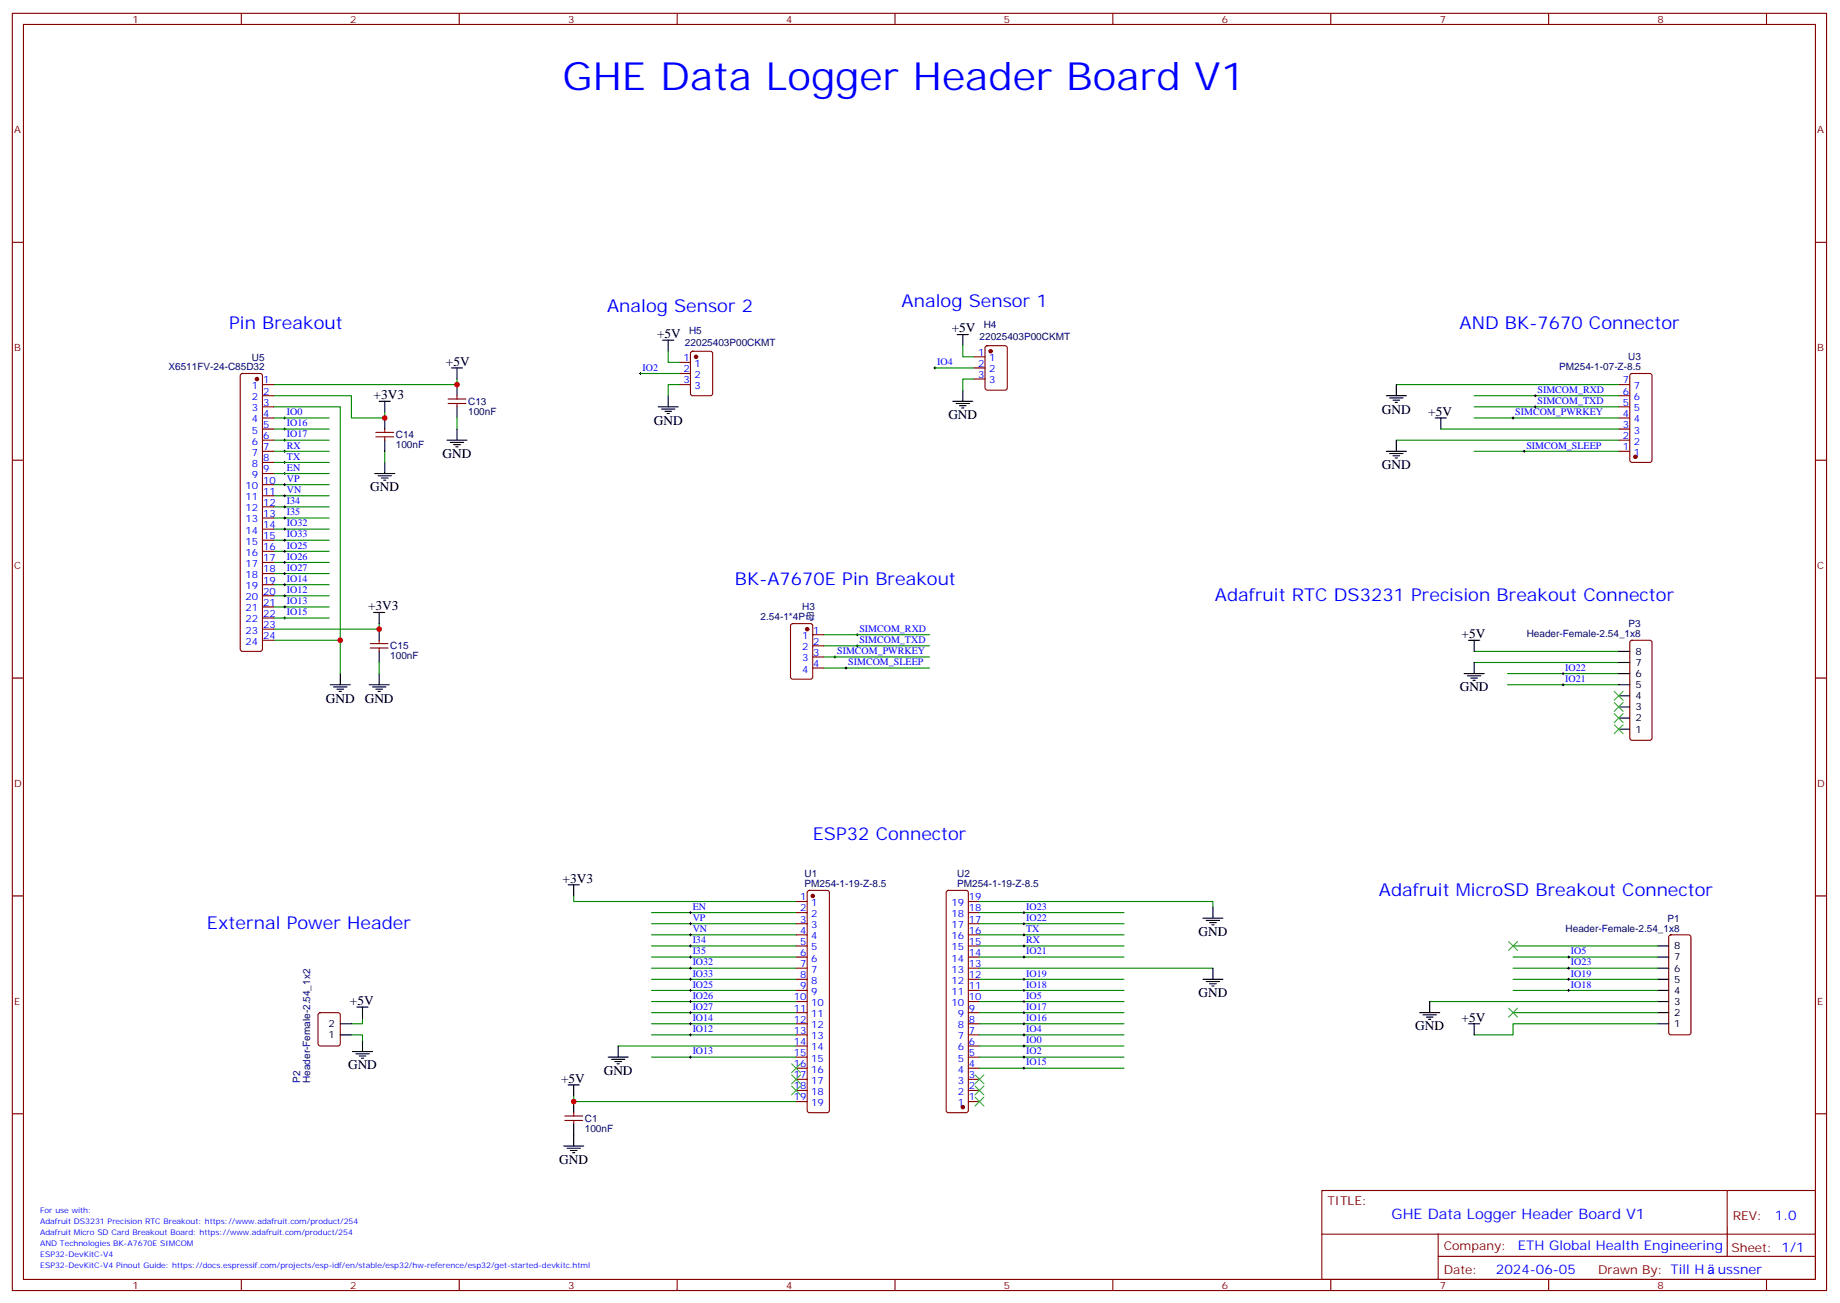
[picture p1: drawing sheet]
<svg xmlns="http://www.w3.org/2000/svg" width="584mm" height="414mm" viewBox="0 0 584 414" stroke-linecap="round" stroke-linejoin="round" font-family="sans-serif">
<g fill="none" stroke="#870000" stroke-width=".35">
<path d="M3.9 4.2h575.7v405.4h-575.7zM7.4 7.8h568.7v398.2h-568.7zM76.6 4.2v3.6M145.7 4.2v3.6M214.9 4.2v3.6M284 4.2v3.6M353.2 4.2v3.6M422.3 4.2v3.6M491.5 4.2v3.6M560.6 4.2v3.6M3.9 76.9h3.5M576.1 76.9h3.5"/>
<path d="M76.5 118.7l.4-.2h5.7l.5 .2 .2 .5v86.8l-.2 .5-.5 .2h-5.7l-.5-.2-.2-.5v-86.8zM215.6 115h3.5M215.6 118.5h3.5M219.3 111.7l.5-.2h5.7l.6 .4 .1 13-.5 .6-5.9 .1-.6-.5-.1-12.9zM309.1 113.2h3.5M309.1 116.8h3.5M312.8 109.9l.5-.2h5.6l.7 .4 .1 13-.5 .7h-5.9l-.6-.4-.1-13zM517.4 118.7l.5-.2h5.7l.6 .5 .1 27-.3 .5-.4 .3h-5.7l-.5-.3-.2-.5v-26.8zM83.3 139.7h3.5M83.3 136.2h3.5M83.3 132.6h3.5M83.3 129.1h3.5"/>
<path d="M83.3 125.6h3.5M83.3 122.1h3.5M119.3 138.6h5.6M119.3 137.2h5.6M122.1 136.2v1M122.1 138.6v1.1M142.2 128.1h5.6M142.2 126.6h5.6M145 125.6v1M145 128.1v1M215.6 122.1h3.5M309.1 120.3h3.5"/>
<path d="M513.7 139.7h3.5M513.7 136.2h3.5M513.7 132.6h3.5M513.7 129.1h3.5M513.7 125.6h3.5M513.7 122.1h3.5M3.9 146h3.5M83.3 143.2h3.5M83.3 146.8h3.5M83.3 150.3h3.5M83.3 153.8h3.5M83.3 157.3h3.5"/>
<path d="M513.7 143.2h3.5M576.1 146h3.5M83.3 160.9h3.5M83.3 164.4h3.5M83.3 167.9h3.5M83.3 171.4h3.5M83.3 175h3.5M83.3 178.5h3.5M83.3 182h3.5M83.3 185.6h3.5M83.3 189.1h3.5M83.3 192.6h3.5"/>
<path d="M83.3 196.1h3.5M83.3 199.7h3.5M251.1 198.1l.5-.2h5.6l.7 .4v16.5l-.4 .7h-5.9l-.7-.4v-16.5zM3.9 215.2h3.5M83.3 203.2h3.5M117.5 205.7h5.7M117.5 204.3h5.7M120.3 203.2v1.1M120.3 205.7v1M257.9 201.4h3.5M257.9 205h3.5M257.9 208.5h3.5"/>
<path d="M257.9 212h3.5M517.4 203.4l.5-.2h5.7l.5 .2 .2 .5v30.3l-.3 .5-.4 .2h-5.7l-.5-.2-.2-.5v-30.3zM576.1 215.2h3.5M3.9 284.3h3.5M252.6 286.1h3.6M252.6 289.6h3.6M252.6 293.2h3.6M252.6 296.7h3.6M256.4 282.8l.5-.2h5.6l.5 .2 .2 .5v69.1l-.2 .5-.5 .2h-5.6l-.5-.2-.2-.5v-69.1zM300.5 282.8l.5-.2h5.6l.5 .2 .2 .5v69.1l-.2 .5-.5 .2h-5.6l-.5-.2-.3-.5v-69.1zM307.3 286.1h3.5M307.3 289.6h3.5"/>
<path d="M307.3 293.2h3.5M307.3 296.7h3.5M529.8 296.9l.5-.2h5.6l.5 .2 .2 .5v30.3l-.2 .5-.5 .2h-5.6l-.5-.2-.2-.5v-30.3zM576.1 284.3h3.5M252.6 300.2h3.6M252.6 303.7h3.6M252.6 307.3h3.6M252.6 310.8h3.6M252.6 314.3h3.6M252.6 317.9h3.6M307.3 300.2h3.5M307.3 303.7h3.5"/>
<path d="M307.3 307.3h3.5M307.3 310.8h3.5M307.3 314.3h3.5M307.3 317.9h3.5M101.2 321.6l.4-.2h5.7l.6 .4 .1 9.5-.5 .6-5.9 .1-.6-.5-.1-9.4zM252.6 321.4h3.6M252.6 324.9h3.6M252.6 328.4h3.6M252.6 332h3.6M252.6 335.5h3.6M252.6 339h3.6M307.3 321.4h3.5"/>
<path d="M307.3 324.9h3.5M307.3 328.4h3.5M307.3 332h3.5M307.3 335.5h3.5M307.3 339h3.5M3.9 353.5h3.5M179.2 355.6h5.7M179.2 354.2h5.7M182.1 353.1v1.1M182.1 355.6v1.1M252.6 342.5h3.6M252.6 346.1h3.6"/>
<path d="M252.6 349.6h3.6M307.3 342.5h3.5M307.3 346.1h3.5M307.3 349.6h3.5M576.1 353.5h3.5M419.5 377.8h156.6v28.2h-156.6zM548.1 377.8v20.9M419.5 391.7h156.5M456.4 398.7h119.6M456.4 391.7v14.1M76.6 406v3.6M145.7 406v3.6"/>
<path d="M214.9 406v3.6M284 406v3.6M353.2 406v3.6M422.3 406v3.6M491.5 406v3.6M560.6 406v3.6"/>
</g>
<g fill="#870000" stroke="#870000" stroke-width=".35">
<circle cx="257.9" cy="284.3" r=".53"/>
<circle cx="305.5" cy="351.4" r=".53"/>
<circle cx="519" cy="145" r=".53"/>
<circle cx="81.5" cy="120.3" r=".53"/>
<circle cx="256.2" cy="199.7" r=".53"/>
<circle cx="220.9" cy="113.2" r=".53"/>
<circle cx="314.4" cy="111.5" r=".53"/>
</g>
<g fill="none" stroke="#000" stroke-width=".35">
<path d="M143.3 116.8h3.5M145 116.8v3.5M210.3 107.9h3.5M212.1 107.9v3.6M303.8 106.2h3.5M305.5 106.2v3.5M120.3 127.4h3.6M122.1 127.4v3.5M122.1 132.6v3.6M122.1 139.7v3.5M141.9 139.7h6.3M145 122.1v3.5"/>
<path d="M145 129.1v3.5M145 136.2v3.5M208.9 129.1h6.3M209.9 129.8h4.3M211 130.5h2.1M211.7 131.2h.7M212.1 125.6v3.5M302.4 127.4h6.3M303.4 128.1h4.3M304.5 128.8h2.1M305.2 129.5h.7M305.5 123.8v3.6"/>
<path d="M439.9 125.6h6.4M441 126.3h4.2M442.1 127h2.1M442.8 127.7h.7M443.1 122.1v3.5M443.1 139.7v3.5M455.5 132.6h3.5M457.2 132.6v3.6M118.9 150.3h6.4M120 151h4.2M121 151.7h2.2M121.7 152.4h.7"/>
<path d="M122.1 146.8v3.5M142.9 140.4h4.2M144 141.1h2.1M144.7 141.8h.7M439.9 143.2h6.4M441 143.9h4.2M442.1 144.6h2.1M442.8 145.3h.7M118.6 194.4h3.5M120.3 194.4v3.5M120.3 199.7v3.5M104.8 217.3h6.4"/>
<path d="M105.9 218h4.2M106.9 218.7h2.1M107.6 219.4h.7M108 213.8v3.5M117.2 217.3h6.3M118.2 218h4.2M119.3 218.7h2.1M120 219.4h.7M120.3 206.7v3.6M120.3 213.8v3.5M464.6 213.8h6.4M465.7 214.5h4.2"/>
<path d="M466.1 203.2h3.5M466.8 215.2h2.1M467.5 215.9h.7M467.8 203.2v3.5M467.8 210.3v3.5M513.7 217.3h3.5M513.7 213.8h3.5M513.7 210.3h3.5M513.7 206.7h3.5M513.7 231.4h3.5M513.7 227.9h3.5M513.7 224.4h3.5"/>
<path d="M513.7 220.8h3.5M180.3 280.8h3.5M182.1 280.8v3.5M381.7 291.4h6.4M382.8 292.1h4.2M383.9 292.8h2.1M384.6 293.5h.7M384.9 287.9v3.5M113.3 319.6h3.5M115 319.6v3.5M381.7 310.8h6.4M382.8 311.5h4.2"/>
<path d="M383.9 312.2h2.1M384.6 312.9h.7M384.9 307.3v3.5M453.7 317.9v3.5M526 317.9h3.6M526 314.3h3.6M526 310.8h3.6M526 307.3h3.6M526 303.7h3.6M526 300.2h3.6M108 324.9h3.5M108 328.4h3.5"/>
<path d="M111.9 333.7h6.3M112.9 334.4h4.3M114 335.1h2.1M114.7 335.8h.7M115 330.2v3.5M193 335.5h6.4M194.1 336.2h4.2M195.1 336.9h2.1M195.8 337.6h.7M196.2 332v3.5M450.5 321.4h6.4M451.6 322.1h4.2"/>
<path d="M452.6 322.8h2.2M453.4 323.5h.7M466.1 324.9h3.5M467.8 324.9v3.5M526 324.9h3.6M526 321.4h3.6M180.3 344.3h3.5M182.1 344.3v3.5M182.1 349.6v3.5M182.1 356.7v7M178.9 363.7h6.3M180 364.4h4.2"/>
<path d="M181 365.1h2.1M181.7 365.8h.7"/>
</g>
<g fill="none" stroke="#008700" stroke-width=".35">
<path d="M203.2 118.5h12.4M212.1 111.5v3.5h3.5M296.7 116.8h12.4M305.5 109.7v3.5h3.6M86.8 125.6h24.7v7h10.6v-1.7M86.8 129.1h21.2v74.1M86.8 132.6h17.7M86.8 136.2h17.7M86.8 139.7h17.7M145 120.3v1.8h-58.2M145 132.6v3.6M215.6 122.1h-3.5v3.5"/>
<path d="M309.1 120.3h-3.6v3.5M443.1 122.1h70.6M443.1 139.7h70.6M457.2 136.2h56.5M467.8 132.6h45.9M467.8 129.1h45.9M467.8 125.6h45.9M86.8 143.2h17.7M86.8 146.8h17.7M86.8 150.3h17.7M86.8 153.8h17.7M86.8 157.3h17.7"/>
<path d="M122.1 143.2v3.6M467.8 143.2h45.9M86.8 178.5h17.7M86.8 160.9h17.7M86.8 164.4h17.7M86.8 167.9h17.7M86.8 171.4h17.7M86.8 175h17.7M86.8 196.1h17.7M86.8 192.6h17.7M86.8 189.1h17.7M86.8 185.6h17.7"/>
<path d="M86.8 182h17.7M120.3 197.9v1.8h-33.5M86.8 203.2h21.2v10.6M120.3 210.3v3.5M261.4 201.4h33.6M261.4 205h33.6M261.4 208.5h33.6M261.4 212h33.6M467.8 210.3h45.9M467.8 206.7h45.9M478.4 217.3h35.3M478.4 213.8h35.3"/>
<path d="M182.1 284.3v1.8h70.5M206.8 289.6h45.8M206.8 293.2h45.8M206.8 296.7h45.8M310.8 286.1h74.1v1.8M310.8 289.6h45.9M310.8 293.2h45.9M310.8 296.7h45.9M206.8 300.2h45.8M206.8 317.9h45.8M206.8 314.3h45.8M206.8 310.8h45.8"/>
<path d="M206.8 307.3h45.8M206.8 303.7h45.8M310.8 300.2h45.9M310.8 317.9h45.9M310.8 314.3h45.9M310.8 310.8h45.9M310.8 307.3h74.1M310.8 303.7h45.9M453.7 317.9h72.3M480.2 300.2h45.8M480.2 314.3h45.8M480.2 310.8h45.8"/>
<path d="M480.2 307.3h45.8M480.2 303.7h45.8M111.5 328.4h3.5v1.8M115 323.1v1.8h-3.5M196.2 332h56.4M206.8 335.5h45.8M206.8 328.4h45.8M206.8 324.9h45.8M206.8 321.4h45.8M310.8 335.5h45.9M310.8 332h45.9M310.8 328.4h45.9"/>
<path d="M310.8 324.9h45.9M310.8 321.4h45.9M310.8 339h45.9M480.2 321.4h45.8M526 324.9h-45.8v3.5h-12.4M182.1 347.8v1.8h70.5"/>
</g>
<g fill="none" stroke="#3c3" stroke-width=".35">
<path d="M512.3 219.4l2.8 2.8M515.1 219.4l-2.8 2.8M512.3 223l2.8 2.8M512.3 226.5l2.8 2.8M512.3 230l2.8 2.8M515.1 223l-2.8 2.8M515.1 226.5l-2.8 2.8M515.1 230l-2.8 2.8M478.8 298.8l2.8 2.8M481.6 298.8l-2.8 2.8M478.8 320l2.8 2.8M481.6 320l-2.8 2.8"/>
<path d="M251.2 337.6l2.8 2.8M254 337.6l-2.8 2.8M251.2 341.1l2.8 2.9M251.2 344.7l2.8 2.8M254 341.1l-2.8 2.9M254 344.7l-2.8 2.8M309.4 348.2l2.8 2.8M309.4 344.7l2.8 2.8M309.4 341.1l2.8 2.9M312.2 348.2l-2.8 2.8M312.2 344.7l-2.8 2.8M312.2 341.1l-2.8 2.9"/>
</g>
<g fill="none" stroke="#000" stroke-width=".32">
<path d="M202.9 118.5h.7M203.2 118.2v.7M296.4 116.8h.7M296.7 116.4v.7M90 136.2h.7M90 132.6h.7M90 139.7h.7M90.3 132.3v.7M90.3 135.8v.7M90.3 139.3v.8M479.8 132.6h.7M480.2 132.3v.7"/>
<path d="M486.9 125.6h.7M486.9 129.1h.7M487.2 125.2v.7M487.2 128.8v.7M90 143.2h.7M90 146.8h.7M90 150.3h.7M90 157.3h.7M90 153.8h.7M90.3 142.9v.7M90.3 146.4v.7M90.3 149.9v.7"/>
<path d="M90.3 153.5v.7M90.3 157v.7M483.3 143.2h.7M483.7 142.9v.7M90 175h.7M90 178.5h.7M90 167.9h.7M90 171.4h.7M90 160.9h.7M90 164.4h.7M90.3 160.5v.7M90.3 164v.7"/>
<path d="M90.3 167.6v.7M90.3 171.1v.7M90.3 174.6v.7M90.3 178.2v.7M90 196.1h.7M90 189.1h.7M90 192.6h.7M90 185.6h.7M90 182h.7M90.3 181.7v.7M90.3 185.2v.7M90.3 188.7v.7"/>
<path d="M90.3 192.3v.7M90.3 195.8v.7M264.6 208.5h.7M265 208.1v.7M268.1 212h.8M268.5 211.7v.7M271.7 201.4h.7M271.7 205h.7M272 201.1v.7M272 204.6v.7M495.7 217.3h.7M495.7 213.8h.7"/>
<path d="M496 213.4v.7M496 217v.7M218.8 289.6h.7M218.8 293.2h.7M218.8 296.7h.7M219.1 289.3v.7M219.1 292.8v.7M219.1 296.3v.7M219.1 299.9v.7M324.6 289.6h.7M324.6 293.2h.7M324.6 296.7h.7"/>
<path d="M324.9 289.3v.7M324.9 292.8v.7M324.9 296.3v.7M324.9 299.9v.7M218.8 300.2h.7M218.8 303.7h.7M218.8 317.9h.7M218.8 314.3h.7M218.8 310.8h.7M218.8 307.3h.7M219.1 303.4v.7M219.1 306.9v.7"/>
<path d="M219.1 310.4v.7M219.1 314v.7M219.1 317.5v.7M324.6 300.2h.7M324.6 303.7h.7M324.6 317.9h.7M324.6 314.3h.7M324.6 310.8h.7M324.9 303.4v.7M324.9 310.4v.7M324.9 314v.7M324.9 317.5v.7"/>
<path d="M497.5 303.7h.7M497.5 314.3h.7M497.5 310.8h.7M497.5 307.3h.7M497.8 303.4v.7M497.8 306.9v.7M497.8 310.4v.7M497.8 314v.7M218.8 335.5h.7M218.8 328.4h.7M218.8 324.9h.7M218.8 321.4h.7"/>
<path d="M219.1 321v.7M219.1 324.6v.7M219.1 328.1v.7M219.1 335.1v.7M324.6 332h.7M324.6 335.5h.7M324.6 328.4h.7M324.6 324.9h.7M324.6 339h.7M324.6 321.4h.7M324.9 321v.7M324.9 324.6v.7"/>
<path d="M324.9 328.1v.7M324.9 331.6v.7M324.9 335.1v.7M324.9 338.7v.7"/>
</g>
<g fill="#c00">
<circle cx="120.3" cy="199.7" r=".88"/>
<circle cx="122.1" cy="132.6" r=".88"/>
<circle cx="145" cy="122.1" r=".88"/>
<circle cx="108" cy="203.2" r=".88"/>
<circle cx="182.1" cy="349.6" r=".88"/>
</g>
<text font-size="12.3" fill="#00f" x="178.5" y="28.6">GHE Data Logger Header Board V1</text>
<g font-size="5.6" fill="#00f">
<text x="192.7" y="99.1">Analog Sensor 2</text>
<text x="286.1" y="97.4">Analog Sensor 1</text>
<text x="72.7" y="104.4">Pin Breakout</text>
<text x="463.2" y="104.4">AND BK-7670 Connector</text>
<text x="233.2" y="185.6">BK-A7670E Pin Breakout</text>
<text x="385.5" y="190.9">Adafruit RTC DS3231 Precision Breakout Connector</text>
<text x="257.9" y="266.7">ESP32 Connector</text>
<text x="437.6" y="284.3">Adafruit MicroSD Breakout Connector</text>
<text x="65.7" y="294.9">External Power Header</text>
</g>
<text font-size="4.6" fill="#00f" x="441.6" y="386.9">GHE Data Logger Header Board V1</text>
<g font-size="4.2">
<text x="208.5" y="107.2">+5V</text>
<text x="302" y="105.5">+5V</text>
<text x="141.5" y="116.1">+5V</text>
<text x="118.6" y="126.6">+3V3</text>
<text x="438.6" y="131.2">GND</text>
<text x="453.2" y="131.9">+5V</text>
<text x="207.5" y="134.8">GND</text>
<text x="301" y="133">GND</text>
<text x="140.4" y="145.3">GND</text>
<text x="438.6" y="148.9">GND</text>
<text x="117.5" y="155.9">GND</text>
<text x="116.8" y="193.7">+3V3</text>
<text x="463.8" y="202.5">+5V</text>
<text x="463.2" y="219.4">GND</text>
<text x="103.4" y="223">GND</text>
<text x="115.7" y="223">GND</text>
<text x="178.5" y="280.1">+3V3</text>
<text x="380.3" y="297">GND</text>
<text x="380.3" y="316.4">GND</text>
<text x="111" y="318.9">+5V</text>
<text x="449.1" y="327">GND</text>
<text x="463.8" y="324.2">+5V</text>
<text x="110.5" y="339.4">GND</text>
<text x="191.6" y="341.1">GND</text>
<text x="178.1" y="343.6">+5V</text>
<text x="177.5" y="369.4">GND</text>
</g>
<g font-size="4.2" fill="#00f">
<text x="563.3" y="387.1">1.0</text>
<text x="481.7" y="396.6">ETH Global Health Engineering</text>
<text x="474.7" y="404.5">2024-06-05</text>
<text x="545.1" y="404.4">ussner</text>
</g>
<g font-size="3.9" fill="#800">
<text x="421.3" y="382.4">TITLE:</text>
<text x="549.9" y="387.1">REV:</text>
<text x="458.2" y="396.6">Company:</text>
<text x="549.5" y="397.2">Sheet: 1/1</text>
<text x="458.2" y="404.3">Date:</text>
<text x="507.2" y="404.4">Drawn By: Till H</text>
</g>
<g font-size="3.2" fill="#800">
<text x="42" y="7.2">1</text>
<text x="111.2" y="7.2">2</text>
<text x="180.3" y="7.2">3</text>
<text x="249.4" y="7.2">4</text>
<text x="318.6" y="7.2">5</text>
<text x="387.7" y="7.2">6</text>
<text x="456.9" y="7.2">7</text>
<text x="526" y="7.2">8</text>
<text x="4.4" y="42.3">A</text>
<text x="576.7" y="42.3">A</text>
<text x="4.4" y="111.5">B</text>
<text x="576.7" y="111.5">B</text>
<text x="4.4" y="180.6">C</text>
<text x="576.7" y="180.6">C</text>
<text x="4.4" y="249.8">D</text>
<text x="576.7" y="249.8">D</text>
<text x="4.4" y="318.9">E</text>
<text x="576.7" y="318.9">E</text>
<text x="42" y="409">1</text>
<text x="111.2" y="409">2</text>
<text x="180.3" y="409">3</text>
<text x="249.4" y="409">4</text>
<text x="318.6" y="409">5</text>
<text x="387.7" y="409">6</text>
<text x="456.9" y="409">7</text>
<text x="526" y="409">8</text>
</g>
<g font-size="3.2" fill="#000080">
<text x="218.7" y="105.9">H5</text>
<text x="310.9" y="107.9">22025403P00CKMT</text>
<text x="312.2" y="104.1">H4</text>
<text x="217.4" y="109.7">22025403P00CKMT</text>
<text x="53.5" y="117.5">X6511FV-24-C85D32</text>
<text x="80" y="114.5">U5</text>
<text x="494.8" y="117.5">PM254-1-07-Z-8.5</text>
<text x="516.7" y="114.4">U3</text>
<text x="148.6" y="131.6">100nF</text>
<text x="148.6" y="128.4">C13</text>
<text x="125.6" y="142.2">100nF</text>
<text x="125.6" y="139">C14</text>
<text x="241.4" y="196.8">2.54-1*4P母</text>
<text x="254.6" y="193.6">H3</text>
<text x="484.5" y="202.1">Header-Female-2.54_1x8</text>
<text x="516.8" y="199">P3</text>
<text x="123.9" y="209.2">100nF</text>
<text x="123.9" y="206">C15</text>
<text x="255.3" y="281.5">PM254-1-19-Z-8.5</text>
<text x="255.3" y="278.4">U1</text>
<text x="303.7" y="281.5">PM254-1-19-Z-8.5</text>
<text x="303.7" y="278.4">U2</text>
<text x="529.1" y="292.5">P1</text>
<text x="496.9" y="295.6">Header-Female-2.54_1x8</text>
<text x="95.3" y="343.7" transform="rotate(-90 95.3 343.7)">P2</text>
<text x="98.5" y="343.7" transform="rotate(-90 98.5 343.7)">Header-Female-2.54_1x2</text>
<text x="185.6" y="359.1">100nF</text>
<text x="185.6" y="356">C1</text>
</g>
<g font-size="3.2" fill="#00f">
<text x="310.4" y="112.9">1</text>
<text x="203.9" y="117.7">IO2</text>
<text x="216.9" y="114.7">1</text>
<text x="216.9" y="118.2">2</text>
<text x="220.4" y="116.4">1</text>
<text x="220.4" y="119.9">2</text>
<text x="297.4" y="115.9">IO4</text>
<text x="310.4" y="116.4">2</text>
<text x="310.4" y="119.9">3</text>
<text x="313.9" y="114.7">1</text>
<text x="313.9" y="118.2">2</text>
<text x="80" y="123.5">1</text>
<text x="83.5" y="121.7">1</text>
<text x="83.5" y="125.2">2</text>
<text x="216.9" y="121.7">3</text>
<text x="220.4" y="123.5">3</text>
<text x="313.9" y="121.7">3</text>
<text x="487.9" y="124.7">SIMCOM_RXD</text>
<text x="515" y="125.2">6</text>
<text x="515" y="121.7">7</text>
<text x="518.5" y="123.5">7</text>
<text x="80" y="127">2</text>
<text x="80" y="130.5">3</text>
<text x="83.5" y="128.8">3</text>
<text x="91.1" y="131.8">IO0</text>
<text x="480.9" y="131.8">SIMCOM_PWRKEY</text>
<text x="487.9" y="128.2">SIMCOM_TXD</text>
<text x="515" y="128.8">5</text>
<text x="518.5" y="130.5">5</text>
<text x="518.5" y="127">6</text>
<text x="80" y="134.1">4</text>
<text x="80" y="137.6">5</text>
<text x="83.5" y="132.3">4</text>
<text x="83.5" y="135.8">5</text>
<text x="91.1" y="135.3">IO16</text>
<text x="515" y="135.8">3</text>
<text x="515" y="132.3">4</text>
<text x="518.5" y="137.6">3</text>
<text x="518.5" y="134.1">4</text>
<text x="80" y="141.1">6</text>
<text x="83.5" y="139.3">6</text>
<text x="83.5" y="142.9">7</text>
<text x="91.1" y="138.8">IO17</text>
<text x="91.1" y="142.3">RX</text>
<text x="484.4" y="142.3">SIMCOM_SLEEP</text>
<text x="515" y="142.9">1</text>
<text x="515" y="139.3">2</text>
<text x="518.5" y="141.1">2</text>
<text x="80" y="144.6">7</text>
<text x="80" y="148.2">8</text>
<text x="83.5" y="146.4">8</text>
<text x="83.5" y="149.9">9</text>
<text x="91.1" y="145.9">TX</text>
<text x="91.1" y="149.4">EN</text>
<text x="518.5" y="144.6">1</text>
<text x="78" y="155.2">10</text>
<text x="80" y="151.7">9</text>
<text x="83.5" y="153.5">10</text>
<text x="91.1" y="152.9">VP</text>
<text x="78" y="158.7">11</text>
<text x="83.5" y="157">11</text>
<text x="83.5" y="160.5">12</text>
<text x="91.1" y="160">I34</text>
<text x="91.1" y="156.5">VN</text>
<text x="78" y="162.3">12</text>
<text x="78" y="165.8">13</text>
<text x="83.5" y="164">13</text>
<text x="83.5" y="167.6">14</text>
<text x="91.1" y="167">IO32</text>
<text x="91.1" y="163.5">I35</text>
<text x="78" y="169.3">14</text>
<text x="78" y="172.9">15</text>
<text x="83.5" y="171.1">15</text>
<text x="91.1" y="170.6">IO33</text>
<text x="78" y="176.4">16</text>
<text x="78" y="179.9">17</text>
<text x="83.5" y="174.6">16</text>
<text x="83.5" y="178.2">17</text>
<text x="91.1" y="174.1">IO25</text>
<text x="91.1" y="177.6">IO26</text>
<text x="78" y="183.4">18</text>
<text x="83.5" y="181.7">18</text>
<text x="83.5" y="185.2">19</text>
<text x="91.1" y="184.7">IO14</text>
<text x="91.1" y="181.2">IO27</text>
<text x="78" y="187">19</text>
<text x="78" y="190.5">20</text>
<text x="83.5" y="188.7">20</text>
<text x="91.1" y="188.2">IO12</text>
<text x="91.1" y="191.7">IO13</text>
<text x="78" y="194">21</text>
<text x="78" y="197.6">22</text>
<text x="83.5" y="192.3">21</text>
<text x="83.5" y="195.8">22</text>
<text x="91.1" y="195.3">IO15</text>
<text x="78" y="201.1">23</text>
<text x="83.5" y="199.3">23</text>
<text x="83.5" y="202.8">24</text>
<text x="254.6" y="202.8">1</text>
<text x="258.1" y="201.1">1</text>
<text x="272.7" y="200.6">SIMCOM_RXD</text>
<text x="78" y="204.6">24</text>
<text x="254.6" y="206.4">2</text>
<text x="254.6" y="209.9">3</text>
<text x="258.1" y="204.6">2</text>
<text x="258.1" y="208.1">3</text>
<text x="265.7" y="207.6">SIMCOM_PWRKEY</text>
<text x="272.7" y="204.1">SIMCOM_TXD</text>
<text x="254.6" y="213.4">4</text>
<text x="258.1" y="211.7">4</text>
<text x="269.2" y="211.1">SIMCOM_SLEEP</text>
<text x="496.7" y="212.9">IO22</text>
<text x="496.7" y="216.4">IO21</text>
<text x="254" y="285.7">1</text>
<text x="257.5" y="287.5">1</text>
<text x="302" y="287.5">19</text>
<text x="307.5" y="285.7">19</text>
<text x="219.8" y="288.7">EN</text>
<text x="219.8" y="292.3">VP</text>
<text x="254" y="289.3">2</text>
<text x="254" y="292.8">3</text>
<text x="257.5" y="291">2</text>
<text x="302" y="291">18</text>
<text x="307.5" y="292.8">17</text>
<text x="307.5" y="289.3">18</text>
<text x="325.6" y="292.3">IO22</text>
<text x="325.6" y="288.7">IO23</text>
<text x="219.8" y="295.8">VN</text>
<text x="219.8" y="299.3">I34</text>
<text x="254" y="296.3">4</text>
<text x="254" y="299.9">5</text>
<text x="257.5" y="294.6">3</text>
<text x="257.5" y="298.1">4</text>
<text x="302" y="298.1">16</text>
<text x="302" y="294.6">17</text>
<text x="307.5" y="299.9">15</text>
<text x="307.5" y="296.3">16</text>
<text x="325.6" y="295.8">TX</text>
<text x="325.6" y="299.3">RX</text>
<text x="219.8" y="302.9">I35</text>
<text x="254" y="303.4">6</text>
<text x="257.5" y="301.6">5</text>
<text x="257.5" y="305.2">6</text>
<text x="302" y="305.2">14</text>
<text x="302" y="301.6">15</text>
<text x="307.5" y="303.4">14</text>
<text x="325.6" y="302.9">IO21</text>
<text x="498.5" y="302.9">IO5</text>
<text x="219.8" y="306.4">IO32</text>
<text x="219.8" y="309.9">IO33</text>
<text x="254" y="306.9">7</text>
<text x="254" y="310.4">8</text>
<text x="257.5" y="308.7">7</text>
<text x="302" y="308.7">13</text>
<text x="307.5" y="310.4">12</text>
<text x="307.5" y="306.9">13</text>
<text x="325.6" y="309.9">IO19</text>
<text x="498.5" y="306.4">IO23</text>
<text x="498.5" y="309.9">IO19</text>
<text x="219.8" y="313.4">IO25</text>
<text x="219.8" y="317">IO26</text>
<text x="251.9" y="317.5">10</text>
<text x="254" y="314">9</text>
<text x="257.5" y="312.2">8</text>
<text x="257.5" y="315.7">9</text>
<text x="302" y="315.7">11</text>
<text x="302" y="312.2">12</text>
<text x="307.5" y="317.5">10</text>
<text x="307.5" y="314">11</text>
<text x="325.6" y="317">IO5</text>
<text x="325.6" y="313.4">IO18</text>
<text x="498.5" y="313.4">IO18</text>
<text x="219.8" y="320.5">IO27</text>
<text x="251.9" y="321">11</text>
<text x="257.5" y="319.3">10</text>
<text x="257.5" y="322.8">11</text>
<text x="302" y="319.3">10</text>
<text x="304" y="322.8">9</text>
<text x="307.5" y="321">9</text>
<text x="325.6" y="320.5">IO17</text>
<text x="219.8" y="327.6">IO12</text>
<text x="219.8" y="324">IO14</text>
<text x="251.9" y="324.6">12</text>
<text x="251.9" y="328.1">13</text>
<text x="257.5" y="326.3">12</text>
<text x="257.5" y="329.8">13</text>
<text x="304" y="329.8">7</text>
<text x="304" y="326.3">8</text>
<text x="307.5" y="328.1">7</text>
<text x="307.5" y="324.6">8</text>
<text x="325.6" y="327.6">IO4</text>
<text x="325.6" y="324">IO16</text>
<text x="219.8" y="334.6">IO13</text>
<text x="251.9" y="331.6">14</text>
<text x="251.9" y="335.1">15</text>
<text x="257.5" y="333.4">14</text>
<text x="304" y="333.4">6</text>
<text x="307.5" y="335.1">5</text>
<text x="307.5" y="331.6">6</text>
<text x="325.6" y="331.1">IO0</text>
<text x="325.6" y="334.6">IO2</text>
<text x="251.9" y="338.7">16</text>
<text x="257.5" y="336.9">15</text>
<text x="257.5" y="340.4">16</text>
<text x="304" y="340.4">4</text>
<text x="304" y="336.9">5</text>
<text x="307.5" y="338.7">4</text>
<text x="325.6" y="338.1">IO15</text>
<text x="251.9" y="342.2">17</text>
<text x="251.9" y="345.7">18</text>
<text x="257.5" y="344">17</text>
<text x="257.5" y="347.5">18</text>
<text x="304" y="347.5">2</text>
<text x="304" y="344">3</text>
<text x="307.5" y="345.7">2</text>
<text x="307.5" y="342.2">3</text>
<text x="251.9" y="349.2">19</text>
<text x="257.5" y="351">19</text>
<text x="304" y="351">1</text>
<text x="307.5" y="349.2">1</text>
</g>
<g font-size="3.2">
<text x="519" y="207.8">8</text>
<text x="519" y="214.8">6</text>
<text x="519" y="211.3">7</text>
<text x="519" y="221.9">4</text>
<text x="519" y="218.4">5</text>
<text x="519" y="225.4">3</text>
<text x="519" y="232.5">1</text>
<text x="519" y="229">2</text>
<text x="531.3" y="304.8">7</text>
<text x="531.3" y="301.3">8</text>
<text x="531.3" y="311.9">5</text>
<text x="531.3" y="308.3">6</text>
<text x="531.3" y="315.4">4</text>
<text x="531.3" y="322.4">2</text>
<text x="531.3" y="318.9">3</text>
<text x="104.2" y="329.5">1</text>
<text x="104.2" y="326">2</text>
<text x="531.3" y="326">1</text>
</g>
<g font-size="2.5" fill="#00f">
<text x="12.7" y="388.4">Adafruit DS3231 Precision RTC Breakout: https://www.adafruit.com/product/254</text>
<text x="12.7" y="384.9">For use with:</text>
<text x="12.7" y="391.9">Adafruit Micro SD Card Breakout Board: https://www.adafruit.com/product/254</text>
<text x="12.7" y="395.5">AND Technologies BK-A7670E SIMCOM</text>
<text x="12.7" y="399">ESP32-DevKitC-V4</text>
<text x="12.7" y="402.5">ESP32-DevKitC-V4 Pinout Guide: https://docs.espressif.com/projects/esp-idf/en/stable/esp32/hw-reference/esp32/get-started-devkitc.html</text>
</g>
</svg>
